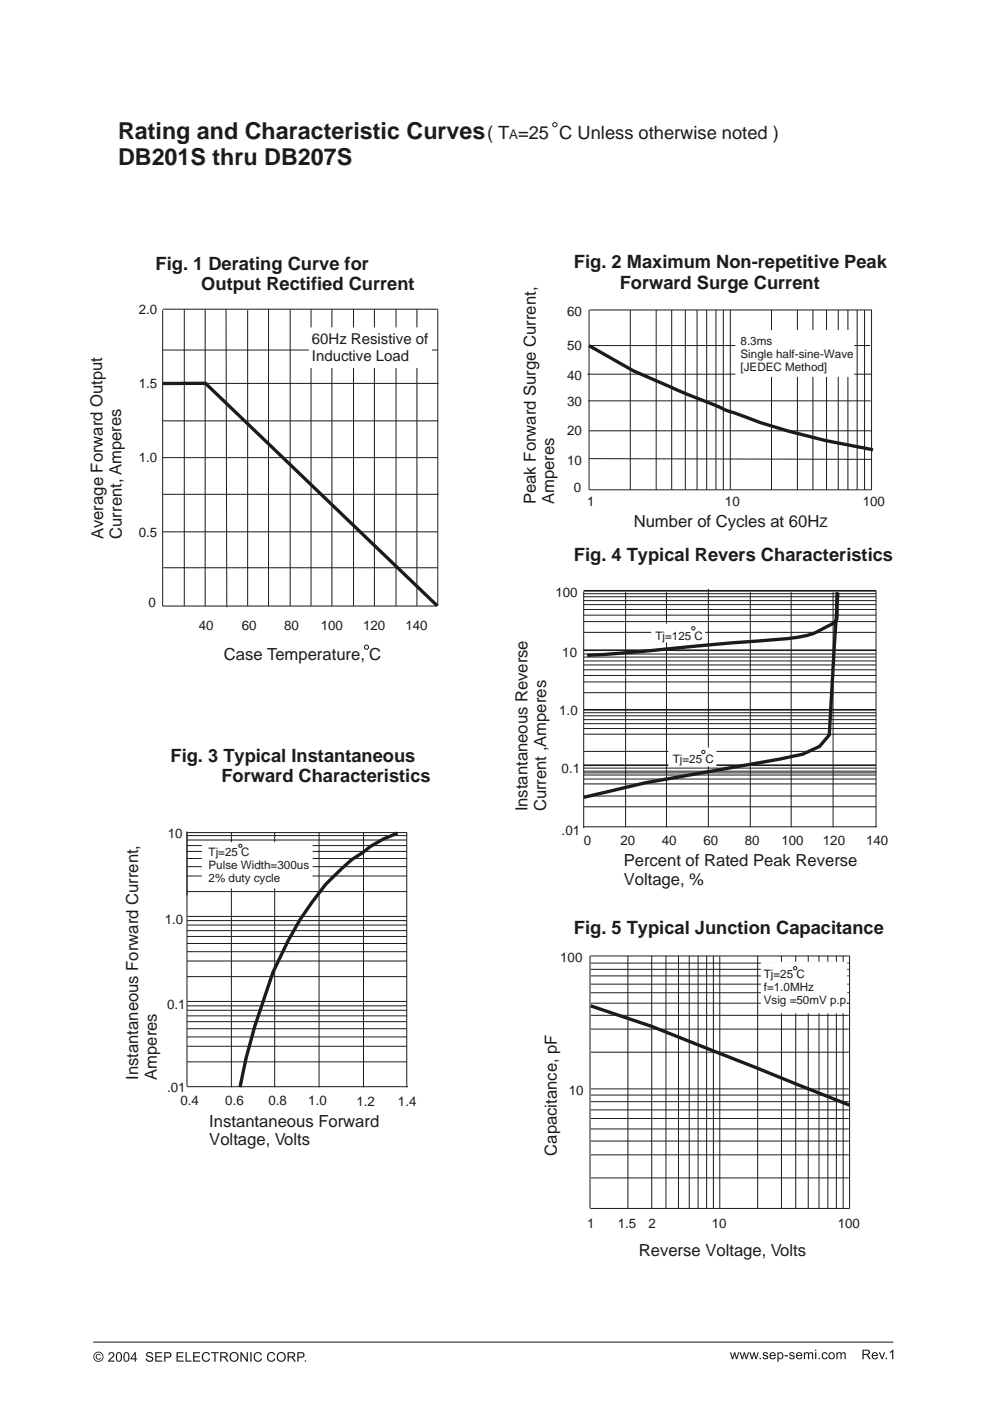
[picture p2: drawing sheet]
<svg xmlns="http://www.w3.org/2000/svg" width="210mm" height="297mm" viewBox="0 0 210 297" stroke-linecap="round" stroke-linejoin="round" font-family="sans-serif">
<g fill="none" stroke="#1f1a17" stroke-width=".21">
<path d="M124.6 79.3h60.4M125 65.7v38.2M125.1 65.7h59.9M125.2 73.3h59.4M133.7 65.7v38.2M139.2 65.7v38.2M142.5 65.7v38.2M145.4 65.7v38.2M147.9 65.7v38.2M149.9 65.7v38.2M151.9 65.7v38.2M153.5 65.7v38.2"/>
<path d="M154.9 65.7v38.2h-29.8M163.7 65.7v38.2M169.2 65.7v38.2M172.5 65.7v38.2M175.4 65.7v38.2M177.8 65.7v38.2M179.9 65.7v38.2M181.9 65.7v38.2M183.4 65.7v38.2M184.9 65.7v38.2h-29.9M124.8 85h59.9M125 97.2l59.9 .2"/>
<path d="M125 91.3h59.9M123.8 125.4v50.2M123.8 139.3h62.1M123.8 134.1h62.1M123.8 131.8h62.1M123.8 130.4h62.1M123.8 129.2h62.1M123.8 128.2h62.1M123.8 127.3h62.1M123.8 126.5h62.1M123.8 125.9h62.1M123.9 138.7h62"/>
<path d="M132.7 125.5v49.9M141.4 125.5v49.9M150.3 124.8v50.6M159.2 125.5v49.9M167.9 125.5v49.9M176.7 125.5v49.9M185.9 125.2v50.2M123.8 159.3h62.1M123.8 155.7h62.1M123.8 154.5h62.1M123.8 153.4h62.1M123.8 152.6h62.1"/>
<path d="M123.8 151.8h62.1M123.8 151.1h62.1M123.8 146.9h62.1M123.8 144.6h62.1M123.8 143.2h62.1M123.8 142h62.1M123.8 141h62.1M123.8 140.1h62.1M39.7 176.3v36M39.7 176.5h46.6M39.7 179.3h46.6M39.7 178.1h46.6"/>
<path d="M39.7 177.2h46.6M49.1 176.4v54.1M58.3 176.4v54.1M67.7 176.4v54.1M77.1 176.4v54.1M86.3 176.4v54.1M123.8 175.3h62.3M123.8 163.9h62.1M123.8 171.1h62.1M123.8 168.8h62.1M123.8 166.2h62.1M123.8 165.2h62.1"/>
<path d="M123.8 164.3h62.1M123.8 163.5h62.1M123.8 162.9h62.1M39.7 194.3h46.6M39.7 189h46.6M39.7 185.7h46.6M39.7 183.7h46.6M39.7 182h46.6M39.7 180.5h46.6M39.7 198.5h46.6M39.7 197.3h46.6M39.7 196.1h46.6"/>
<path d="M39.7 195.2h46.6M39.7 212.4v17.9M39.7 212.3h46.6M39.7 207.1h46.6M39.7 203.8h46.6M39.7 201.8h46.6M39.7 200h46.6M39.7 219.8h46.6M39.7 218.1h46.6M39.7 216.6h46.6M39.7 215.4h46.6M39.7 214.2h46.6"/>
<path d="M39.7 213.3h46.6M125.2 202.7v53.5M125.3 202.7h27.4v53.5h-27.4M125.4 204.2h54.7M125.4 218.2h54.7M125.4 215.3h54.7M125.4 212.7h54.7M125.4 210.5h54.7M125.4 208.7h54.7M125.4 206.9h54.7M125.4 205.5h54.7M133.2 202.7v53.5"/>
<path d="M138.3 202.7v53.5M141.3 202.7v53.5M143.9 202.7v53.5M146.2 202.7v53.5M148.1 202.7v53.5M149.9 202.7v53.5M151.4 202.7v53.5M152.8 202.7h27.5v53.5h-27.5M160.7 202.7v53.5M165.8 202.7v53.5M168.8 202.7v53.5M171.5 202.7v53.5"/>
<path d="M173.8 202.7v53.5M175.6 202.7v53.5M177.5 202.7v53.5M178.9 202.7v53.5M39.7 230.4h46.8M39.7 225.1h46.6M39.7 221.8h46.6M125.4 230.9h54.7M125.4 223.1h54.7M125.4 239.4h54.7M125.4 237.1h54.7M125.4 235.3h54.7"/>
<path d="M125.4 233.6h54.7M125.4 232.2h54.7M125.4 249.7h54.7M125.4 244.9h54.7M125.4 241.9h54.7"/>
</g>
<path d="M125 73.3l9.4 5.3 9.8 4.3 10 4.1 6.7 2.5a155 155 0 0 0 24.3 5.9M177.6 125.5v4.7a1.91 1.91 0 0 1-1.4 2.3l-.8 .4a17.3 17.3 0 0 1-8.7 2.5l-13.3 1.1a632 632 0 0 1-28.8 2.4M177.8 125.7l-1.9 30.1-2 2.5-3.6 1.6-5 1.1-28.4 5-13.1 3.1M84.4 176.6l-3.1 1.3-2.7 1.6-1.7 1.3-2.3 1.4a52.2 52.2 0 0 0-11 12.8l-2.5 4.5-3.2 6.6-3.8 11.4-1.9 6.8-1.3 6.2M125.3 213.3l13 4.3 41.9 16.7" fill="none" stroke="#1f1a17" stroke-width=".71" stroke-linecap="butt"/>
<path d="M123.8 125.3h62.1M123.8 150.5h62.1M123.8 162.2h62.1" fill="none" stroke="#1f1a17" stroke-width=".35"/>
<path d="M156.1 70.1h25v9.7h-25z" fill-rule="evenodd" fill="#fff" stroke="#fff" stroke-width=".21"/>
<path d="M142.2 158.9h9.5v3.3h-9.5z" fill-rule="evenodd" fill="#fff" stroke="#fff" stroke-width=".71" stroke-linecap="butt"/>
<circle cx="149.2" cy="159.4" r=".35" fill="#fff" stroke="#1f1a17" stroke-width=".21"/>
<path d="M138.5 132.6h10.8v3.3h-10.8z" fill-rule="evenodd" fill="#fff" stroke="#fff" stroke-width=".71" stroke-linecap="butt"/>
<circle cx="147.1" cy="133.2" r=".35" fill="#fff" stroke="#1f1a17" stroke-width=".21"/>
<g fill="#fff" stroke="#fff" stroke-width=".21">
<path d="M42.9 178.7h23.3v9.6h-23.3z" fill-rule="evenodd"/>
<path d="M161.5 204h18.2v10.8h-18.2z" fill-rule="evenodd"/>
</g>
<g fill="none" stroke="#1f1a17" stroke-width=".21">
<path d="M34.5 65.8v62.7h57.9M34.5 65.6h58.3M34.6 74.2h58.2M39.1 65.6v62.9M43.5 65.6v62.9M48 65.6l.1 63.1M52.5 65.8v62.7M57 65.6v62.9M61.6 65.6v62.9M66 65.6v62.9M70.4 65.6v62.9M75 65.6v62.9"/>
<path d="M79.4 65.6v62.9M84 65.6v62.9M88.5 65.6v62.9M92.9 65.6v62.9M34.5 97h58.4M34.5 81.3h58.5M34.6 89.2h58.3M34.5 112.8h58.4M34.6 104.8h58.5M34.6 120.4h58.3M19.8 284.6h169.7"/>
<circle cx="117.7" cy="26.4" r=".45"/>
<circle cx="77.8" cy="137.2" r=".45"/>
<circle cx="51" cy="179.3" r=".33"/>
<circle cx="168.7" cy="205.3" r=".35"/>
</g>
<path d="M123.8 137.9h62.1" fill="none" stroke="#1f1a17" stroke-width=".35"/>
<path d="M43.5 81.1l49.3 47.4M43.8 81.3h-9.3" fill="none" stroke="#1f1a17" stroke-width=".71" stroke-linecap="butt"/>
<path d="M65.9 69.8h25.4v7.9h-25.4z" fill-rule="evenodd" fill="#fff" stroke="#fff" stroke-width=".71" stroke-linecap="butt"/>
<g fill="#1f1a17">
<path d="M19.8 287.7a1.1 1.1 0 0 1 2.2 0 1.1 1.1 0 0 1-2.2 0zM20 287.7a.9 .9 0 0 0 1.8 0 .9 .9 0 0 0-1.8 0zM20.5 287.2l.6-.1 .3 .3h-.2a.38 .38 0 0 0-.6 0 .38 .38 0 0 0 .1 .5 .38 .38 0 0 0 .5-.1l.2 .1a.59 .59 0 0 1-.9 .2 .59 .59 0 0 1 0-.9z" fill-rule="evenodd"/>
<path d="M23.2 286.8a.66 .66 0 0 1 1 .2 .66 .66 0 0 1-.4 .9l-.5 .6h1v.2h-1.4l.3-.5a1.1 1.1 0 0 0 .7-1.2l-.4-.1-.3 .4h-.2zM24.9 286.8a.8 .8 0 0 1 .9 .2 .8 .8 0 0 1 .1 .9 .7 .7 0 0 1-.8 .8 .7 .7 0 0 1-.5-1zM25 287a1.13 1.13 0 0 0 .2 1.5 1.05 1.05 0 0 0 0-1.6zM26.5 286.8a.8 .8 0 0 1 .9 .2 .8 .8 0 0 1 .1 .9 .7 .7 0 0 1-.8 .8 .7 .7 0 0 1-.5-1zM26.6 287a1.13 1.13 0 0 0 .2 1.5 1.05 1.05 0 0 0 0-1.6zM28.6 286.7h.2v1.3h.3v.2h-.3v.5h-.2v-.5h-.9v-.2zM28.6 287.1l-.7 .9h.7zM31.2 286.8a.8 .8 0 0 1 1.3 .4l-.3 .1a.44 .44 0 0 0-.5-.5 .44 .44 0 0 0-.4 .6h.2a.9 .9 0 0 1 1 .9 .85 .85 0 0 1-.9 .4 .85 .85 0 0 1-.7-.6l.3-.1a.52 .52 0 0 0 .5 .5 .52 .52 0 0 0 .5-.5l-.2-.1a.86 .86 0 0 1-1-.8zM32.9 286.7h1.5v.2h-1.2v.6h1.1v.3h-1.1v.7h1.2v.2h-1.5zM34.8 286.7h.8a.62 .62 0 0 1 .8 .6 .62 .62 0 0 1-.8 .6h-.5v.8h-.3zM35.1 286.9v.7h.7a.37 .37 0 0 0 .3-.4 .37 .37 0 0 0-.5-.3zM37.5 286.7h1.4v.2h-1.2v.6h1.1v.3h-1.1v.7h1.3v.2h-1.5zM39.4 286.7h.2v1.8h1v.2h-1.2zM41 286.7h1.4v.2h-1.2v.6h1.2v.3h-1.2v.7h1.3v.2h-1.5zM43.1 286.9a.88 .88 0 0 1 1.5 .3l-.3 .1a.69 .69 0 0 0-1-.3 .69 .69 0 0 0-.2 1 .61 .61 0 0 0 .6 .5 .61 .61 0 0 0 .6-.5l.3 .1a.97 .97 0 0 1-1.4 .5 .97 .97 0 0 1-.3-1.5zM44.8 286.7h1.6v.2h-.7v1.8h-.2v-1.8h-.7zM46.7 286.7h.9a.56 .56 0 0 1 .7 .4 .56 .56 0 0 1-.5 .7l.7 .9h-.3l-.6-.8-.3-.1h-.3v.9h-.3zM47 286.9v.7h.6a.35 .35 0 0 0 .4-.3 .35 .35 0 0 0-.4-.4zM48.7 287.7a1.01 1.01 0 0 1 2 0 1.01 1.01 0 0 1-2 0zM49.2 287.1a.77 .77 0 0 0-.1 1.1 .77 .77 0 0 0 1.2-.1 .77 .77 0 0 0-.1-1 .77 .77 0 0 0-1 0zM51 286.7h.3l1 1.6v-1.6h.3v2h-.3l-1-1.6v1.6h-.3zM53.1 286.7h.3v2h-.3zM54.1 286.9a.88 .88 0 0 1 1.5 .3l-.3 .1a.69 .69 0 0 0-1-.3 .69 .69 0 0 0-.2 1 .61 .61 0 0 0 .6 .5 .61 .61 0 0 0 .6-.5l.3 .1a.97 .97 0 0 1-1.4 .5 .97 .97 0 0 1-.3-1.5zM57 286.9a.88 .88 0 0 1 1.4 .3l-.3 .1a.69 .69 0 0 0-.9-.3 .69 .69 0 0 0-.3 1 .61 .61 0 0 0 .6 .5 .61 .61 0 0 0 .7-.5l.2 .1a.97 .97 0 0 1-1.4 .5 .97 .97 0 0 1-.2-1.5zM58.7 287.7a1.01 1.01 0 0 1 2 0 1.01 1.01 0 0 1-2 0zM59.2 287.1a.77 .77 0 0 0-.1 1.1 .77 .77 0 0 0 1.2-.1 .77 .77 0 0 0-.1-1 .77 .77 0 0 0-1 0zM61 286.7h.9a.56 .56 0 0 1 .7 .4 .56 .56 0 0 1-.5 .7l.7 .9h-.3l-.6-.8-.3-.1h-.3v.9h-.3zM61.3 286.9v.7h.6a.35 .35 0 0 0 .4-.3 .35 .35 0 0 0-.4-.4zM63.1 286.7h.7a.62 .62 0 0 1 .8 .6 .62 .62 0 0 1-.7 .6h-.6v.8h-.2zM63.3 286.9v.7h.8a.37 .37 0 0 0 .2-.4 .37 .37 0 0 0-.4-.3zM64.7 288.4h.2v.3h-.2z" fill-rule="evenodd"/>
<path d="M154.9 286.7h.2l.3 1.2 .3-1.2h.3l.3 1.1 .3-1.1h.3l-.5 1.5h-.3l-.2-1.2-.3 1.2h-.3zM156.9 286.7h.3l.3 1.2 .3-1.2h.3l.3 1.1 .3-1.1h.2l-.4 1.5h-.3l-.3-1.2-.3 1.2h-.2zM159 286.7h.2l.4 1.2 .3-1.2h.2l.3 1.1 .4-1.1h.2l-.5 1.5h-.2l-.3-1.2-.3 1.2h-.3zM161.2 287.9h.2v.3h-.2zM161.9 286.8l.2-.1a.62 .62 0 0 1 .9 .4h-.3a.29 .29 0 0 0-.3-.3 .29 .29 0 0 0-.3 .4h.1a.56 .56 0 0 1 .6 .2 .56 .56 0 0 1 .1 .7 .66 .66 0 0 1-1.1-.4h.2a.33 .33 0 0 0 .4 .4 .33 .33 0 0 0 .3-.5 .72 .72 0 0 1-.8-.6zM163.4 286.9a.68 .68 0 0 1 .9-.1 .68 .68 0 0 1 .3 .7h-1.1a.43 .43 0 0 0 .3 .5 .43 .43 0 0 0 .5-.3h.3a.74 .74 0 0 1-1.1 .4 .74 .74 0 0 1-.1-1.2zM163.7 287l-.2 .3h.8l-.2-.4zM164.9 286.7h.3v.2a.67 .67 0 0 1 .9 0 .67 .67 0 0 1 0 .9 .56 .56 0 0 1-.9 .2v.7h-.3zM165.3 287a.48 .48 0 0 0-.1 .7 .48 .48 0 0 0 .7 .1 .49 .49 0 0 0 0-.7 .49 .49 0 0 0-.6-.1zM166.4 287.3h.8v.3h-.8zM167.6 286.8l.1-.1a.62 .62 0 0 1 .9 .4h-.3a.29 .29 0 0 0-.3-.3 .29 .29 0 0 0-.2 .4 .56 .56 0 0 1 .7 .2 .56 .56 0 0 1 0 .7 .66 .66 0 0 1-1.1-.4h.3a.33 .33 0 0 0 .3 .4 .33 .33 0 0 0 .3-.5 .72 .72 0 0 1-.8-.6zM169.1 286.9a.68 .68 0 0 1 .8-.1 .68 .68 0 0 1 .3 .7h-1.1a.43 .43 0 0 0 .4 .5 .43 .43 0 0 0 .5-.3h.2a.74 .74 0 0 1-1.1 .4 .74 .74 0 0 1 0-1.2zM169.3 287l-.2 .3h.9l-.3-.4zM170.6 286.7h.2v.2a.49 .49 0 0 1 .8 0l.5-.2a.42 .42 0 0 1 .4 .5v1h-.2v-.9a.3 .3 0 0 0-.2-.4 .3 .3 0 0 0-.4 .2v1.1h-.3v-1a.34 .34 0 0 0-.4-.3 .34 .34 0 0 0-.2 .5v.8h-.2zM172.9 286.2h.3v.2h-.3zM172.9 286.7h.3v1.5h-.3zM173.7 287.9h.3v.3h-.3zM174.5 286.9l.7-.2 .4 .4-.3 .1a.44 .44 0 0 0-.6-.2 .44 .44 0 0 0-.1 .6 .38 .38 0 0 0 .4 .4 .38 .38 0 0 0 .4-.4l.2 .1a.7 .7 0 0 1-1 .4 .7 .7 0 0 1-.2-1.1zM175.8 287.4a.73 .73 0 0 1 1.4 0 .73 .73 0 0 1-1.4 0zM176.1 287a.5 .5 0 0 0 0 .8 .5 .5 0 0 0 .7 0 .51 .51 0 0 0 0-.7 .51 .51 0 0 0-.7-.1zM177.5 286.7h.2v.2a.49 .49 0 0 1 .8 0l.5-.2a.42 .42 0 0 1 .4 .5v1h-.2v-.9a.3 .3 0 0 0-.2-.4 .3 .3 0 0 0-.4 .2v1.1h-.3v-1a.34 .34 0 0 0-.4-.3 .34 .34 0 0 0-.2 .5v.8h-.2zM183 286.2h.9a.56 .56 0 0 1 .7 .4 .56 .56 0 0 1-.6 .7l.8 .9h-.4l-.5-.8-.3-.1h-.4v.9h-.2zM183.2 286.4v.6h.6a.35 .35 0 0 0 .5-.2 .35 .35 0 0 0-.4-.4zM185.1 286.9a.68 .68 0 0 1 .8-.1 .68 .68 0 0 1 .4 .7h-1.1a.43 .43 0 0 0 .3 .5 .43 .43 0 0 0 .5-.3h.3a.74 .74 0 0 1-1.2 .4 .74 .74 0 0 1 0-1.2zM185.3 287l-.1 .3h.8l-.2-.4zM186.5 286.7h.2l.4 1.2 .5-1.2h.2l-.5 1.5h-.3zM187.9 287.9h.3v.3h-.3zM188.8 286.7l.7-.6v2.1h-.2v-1.6l-.5 .3z" fill-rule="evenodd"/>
</g>
<g font-size="4.9" fill="#1f1a17">
<text x="25.1" y="29.5">Rating and Characteristic Curves</text>
<text x="25.1" y="35">DB201S thru DB207S</text>
</g>
<g font-size="3.9" fill="#1f1a17">
<text x="103.4" y="29.5">( T =25 C Unless otherwise noted )</text>
<text x="33" y="57.2">Fig. 1 Derating Curve for</text>
<text x="121.8" y="56.9">Fig. 2 Maximum Non-repetitive Peak</text>
<text x="42.7" y="61.6">Output Rectified Current</text>
<text x="131.5" y="61.2">Forward Surge Current</text>
<text x="121.8" y="118.9">Fig. 4 Typical Revers Characteristics</text>
<text x="36.2" y="161.5">Fig. 3 Typical Instantaneous</text>
<text x="47" y="165.8">Forward Characteristics</text>
<text x="121.8" y="198.1">Fig. 5 Typical Junction Capacitance</text>
</g>
<g font-size="3.5" fill="#1f1a17">
<text x="113.7" y="106.9" transform="rotate(-90 113.7 106.9)">Peak Forward Surge Current,</text>
<text x="117.6" y="106.9" transform="rotate(-90 117.6 106.9)">Amperes</text>
<text x="134.4" y="111.8">Number of Cycles at 60H</text>
<text x="21.9" y="114.3" transform="rotate(-90 21.9 114.3)">Average Forward Output</text>
<text x="25.9" y="114.2" transform="rotate(-90 25.9 114.2)">Current, Amperes</text>
<text x="47.5" y="140">Case Temperature, C</text>
<text x="111.9" y="172" transform="rotate(-90 111.9 172)">Instantaneous Reverse</text>
<text x="115.8" y="172" transform="rotate(-90 115.8 172)">Current ,Amperes</text>
<text x="132.3" y="183.7">Percent of Rated Peak Reverse</text>
<text x="132.3" y="187.6">Voltage, %</text>
<text x="29.3" y="229" transform="rotate(-90 29.3 229)">Instantaneous Forward Current,</text>
<text x="33.3" y="229" transform="rotate(-90 33.3 229)">Amperes</text>
<text x="44.4" y="238.9">Instantaneous Forward</text>
<text x="44.4" y="242.8">Voltage, Volts</text>
<text x="118.1" y="245" transform="rotate(-90 118.1 245)">Capacitance, pF</text>
<text x="135.5" y="266.3">Reverse Voltage, Volts</text>
</g>
<g font-size="3.2" fill="#1f1a17">
<text x="66.2" y="73">60Hz Resistive of</text>
<text x="66.2" y="76.6">Inductive Load</text>
</g>
<g font-size="2.8" fill="#1f1a17">
<text x="108.1" y="29.5">A</text>
<text x="29.4" y="66.6">2.0</text>
<text x="120.3" y="67.1">60</text>
<text x="120.3" y="74.3">50</text>
<text x="29.4" y="82.3">1.5</text>
<text x="120.3" y="80.5">40</text>
<text x="120.3" y="86.1">30</text>
<text x="120.3" y="92.3">20</text>
<text x="29.4" y="98">1.0</text>
<text x="120.3" y="98.6">10</text>
<text x="121.8" y="104.4">0</text>
<text x="124.6" y="107.3">1</text>
<text x="153.8" y="107.2">10</text>
<text x="183" y="107.2">100</text>
<text x="29.4" y="113.8">0.5</text>
<text x="173.9" y="111.8">Z</text>
<text x="31.5" y="128.7">0</text>
<text x="117.8" y="126.6">100</text>
<text x="42.2" y="133.6">40</text>
<text x="51.3" y="133.6">60</text>
<text x="60.3" y="133.6">80</text>
<text x="68.1" y="133.6">100</text>
<text x="77" y="133.6">120</text>
<text x="86" y="133.6">140</text>
<text x="119.3" y="139.3">10</text>
<text x="118.7" y="151.6">1.0</text>
<text x="119.2" y="163.9">0.1</text>
<text x="35.6" y="177.7">10</text>
<text x="119.2" y="177">.01</text>
<text x="123.9" y="179.1">0</text>
<text x="131.6" y="179.1">20</text>
<text x="140.4" y="179.1">40</text>
<text x="149.2" y="179.1">60</text>
<text x="158" y="179.1">80</text>
<text x="165.8" y="179.1">100</text>
<text x="174.6" y="179.1">120</text>
<text x="183.8" y="179.1">140</text>
<text x="35" y="196">1.0</text>
<text x="118.9" y="203.9">100</text>
<text x="35.5" y="214">0.1</text>
<text x="35.5" y="231.6">.01</text>
<text x="120.7" y="232.1">10</text>
<text x="38.3" y="234.4">0.4</text>
<text x="47.8" y="234.4">0.6</text>
<text x="57" y="234.4">0.8</text>
<text x="65.4" y="234.4">1.0</text>
<text x="75.6" y="234.4">1.2</text>
<text x="84.4" y="234.4">1.4</text>
<text x="124.6" y="260.3">1</text>
<text x="131.1" y="260.3">1.5</text>
<text x="137.6" y="260.3">2</text>
<text x="151" y="260.3">10</text>
<text x="177.8" y="260.3">100</text>
</g>
<g font-size="2.5" fill="#1f1a17">
<text x="157.1" y="73.1">8.3ms</text>
<text x="157.1" y="75.8">Single half-sine-Wave</text>
<text x="157.1" y="78.6">[JEDEC Method]</text>
<text x="139.1" y="135.6">Tj=125 C</text>
<text x="142.7" y="161.7">Tj=25 C</text>
<text x="44.2" y="181.4">Tj=25 C</text>
<text x="44.2" y="184.1">Pulse Width=300us</text>
<text x="44.2" y="186.9">2% duty cycle</text>
<text x="162.1" y="207.4">Tj=25 C</text>
<text x="162.1" y="210.1">f=1.0MHz</text>
<text x="162.1" y="212.9">Vsig =50mV p.p.</text>
</g>
</svg>
